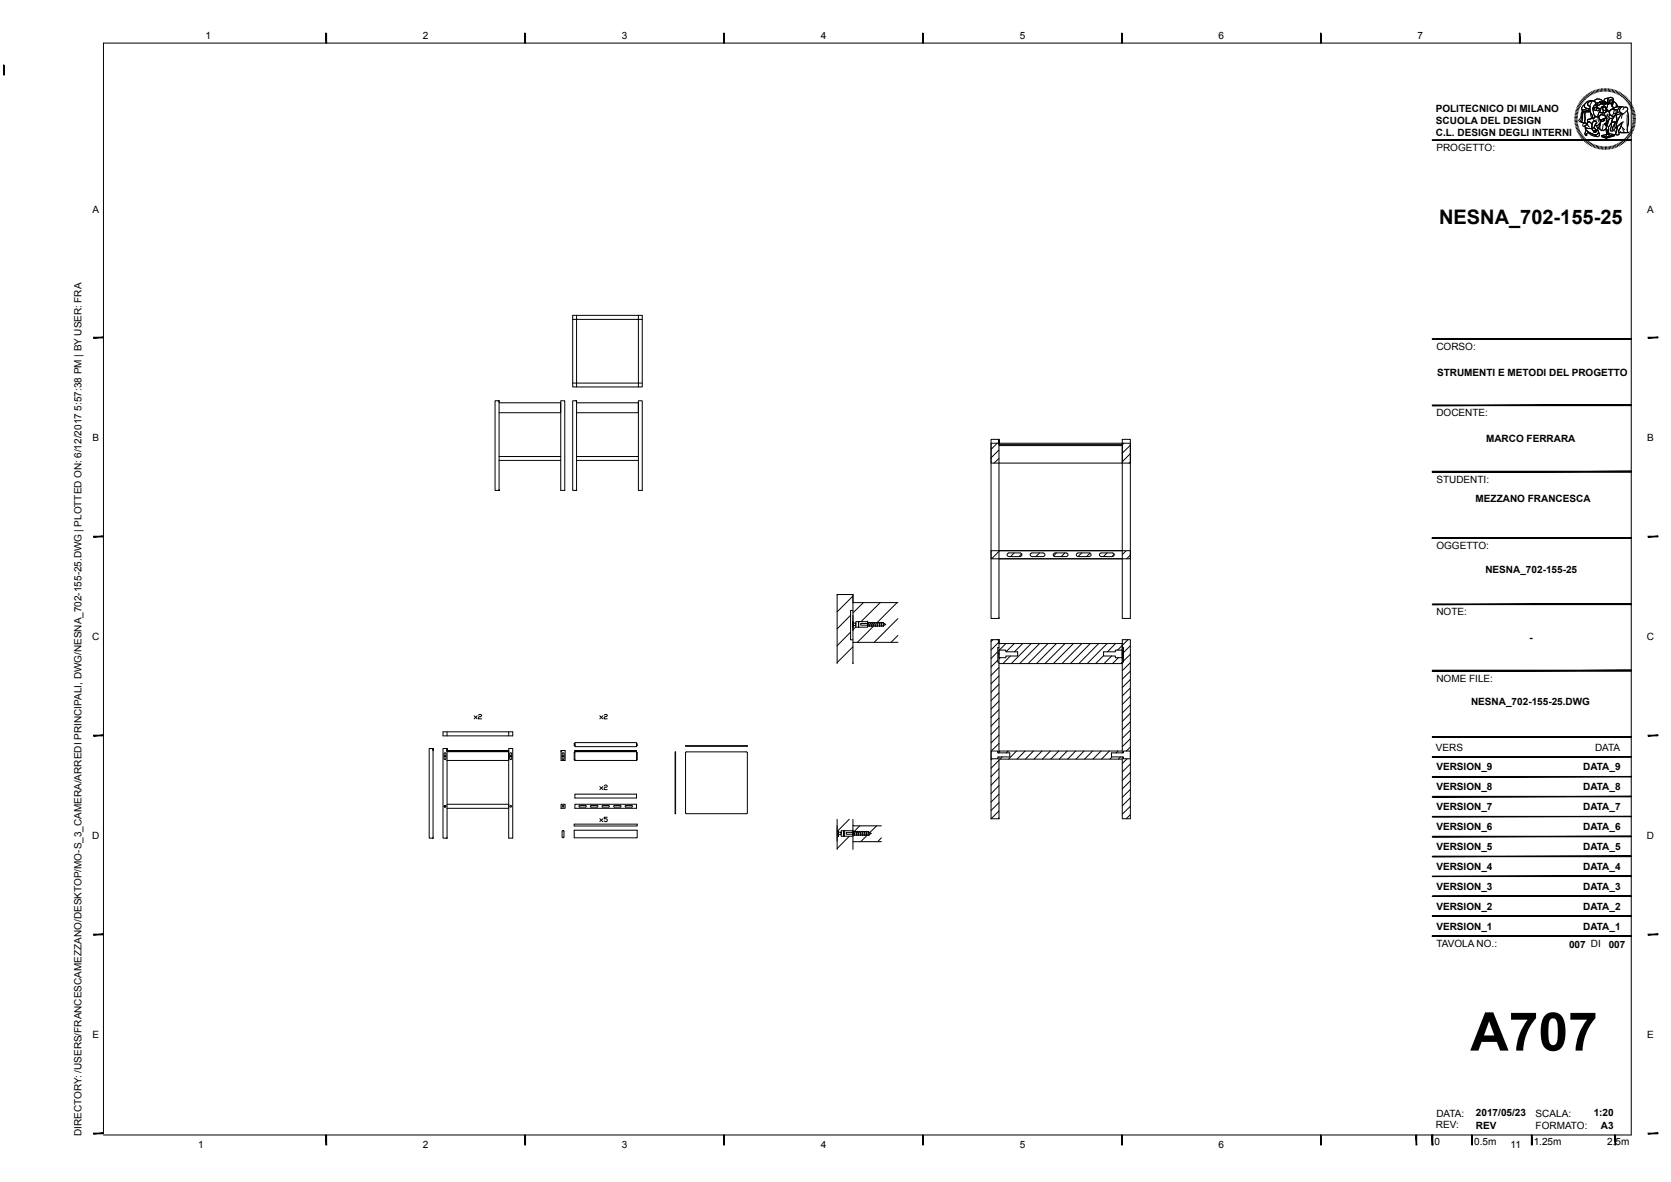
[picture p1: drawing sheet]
<svg xmlns="http://www.w3.org/2000/svg" width="420mm" height="297mm" viewBox="0 0 420 297" stroke-linecap="round" stroke-linejoin="round" font-family="sans-serif">
<g fill="none" stroke="#000" stroke-width=".25">
<path d="M395.8 29.5h.7M395.8 29.9h.7M395.8 30.2h.7M395.8 29.2h.7M395.9 28.8l.6 .1M395.9 28.4l.7 .2M396 28.1l.6 .2M396.1 27.8l.6 .1M396.2 27.4l.6 .2M396.3 27.1l.6 .2M396.5 26.7l.6 .3M396.5 30.5l-.7 .1"/>
<path d="M396.5 30.9h-.7M396.6 26.4l.6 .3M396.6 31.2l-.7 .1M396.6 31.5l-.6 .2M396.7 31.8l-.6 .2M396.8 26.1l.6 .3M396.8 32.1l-.6 .2M396.9 32.4l-.6 .3M397 25.8l.5 .4M397.1 32.7l-.7 .3M397.1 25.5l.6 .4M397.2 33l-.6 .3"/>
<path d="M397.4 33.3l-.6 .3M397.4 25.2l.5 .4M397.5 33.6l-.6 .3M397.6 25l.5 .4M397.7 27.5l.9 .1 .4 .2 .6-.3 .1 .6-1.8-.1zM397.7 27.5v.5M397.7 33.9l-.6 .3M397.8 24.7l.5 .4M397.9 28l-.3 .4-.1 1.5-.4 .7 .4 .1M397.9 34.1l-.5 .4M397.9 26.5l.4-.2a.81 .81 0 0 0 .9 1l.4 .2-.6 .3-.4-.2a.7 .7 0 0 1-1.1-.6zM398 28.1h.5l-.2 .6 .1 1.3-.2 .9a.42 .42 0 0 1-.6-.4l.2-1.9z"/>
<path d="M398.1 24.4l.4 .5M398.1 34.4l-.5 .4M398.1 28.1h-.1a1.79 1.79 0 0 0-.2 1.6l-.3 1 .7 .2M398.3 26.3l-.2 .1a.78 .78 0 0 0-.3 1.2h.8l.4 .2 .6-.3M398.3 34.6l-.5 .5M398.3 24.2l.5 .5M398.4 31.7a.98 .98 0 0 0 1.3 .6l.4-.1M398.5 26a1.89 1.89 0 0 1 1.8-.7 .95 .95 0 0 0-1.2 1.1l.5 .3v.6a1.01 1.01 0 0 1-1.3-1.1zM398.5 32l.7 .3 .9-.1 .1 .4 .4 .3-.1 .3 .2-.3 .3 .4-.1-.5 .3 .4-.2-.5 .4 .2-.8-.7 .4-.7a1.35 1.35 0 0 1 .7 1.3l.1 .1a.78 .78 0 0 1-1 1l-.1-.1a2.73 2.73 0 0 1-2.2-1.7zM398.5 32v.1a2.73 2.73 0 0 0 2.2 1.7l.5 .3M398.5 28.1h1.2l.6 1.1-.1 .5-.4 .2a.51 .51 0 0 0-.6 .1 .51 .51 0 0 0 0 .6l-.4 .5a.64 .64 0 0 1-.6-.5 .64 .64 0 0 1 .2-.6l-.1-1.3zM398.5 28.1l-.2 .6 .1 2.2"/>
<path d="M398.5 34.9l-.5 .4M398.6 32.7l1.9 1.1a.85 .85 0 0 0 1.3-.5 .58 .58 0 0 1 .2 .7 .58 .58 0 0 1-.8 .3l-1.3-.4a.74 .74 0 0 0-1.2-.3l.2 .3-.2 .2-.2-.1a.74 .74 0 0 1 .1-1.1zM398.6 32.7v.2a.65 .65 0 0 0-.3 .6 .65 .65 0 0 0 .4 .6l.2-.2-.2-.1a.57 .57 0 0 1 .6-.4 .57 .57 0 0 1 .5 .4l.4 .2a1.38 1.38 0 0 0 1.8 0l-.2-.7M398.6 23.9l.4 .6M398.7 35.1l-.4 .5M398.8 31.1l-.1-.1a.51 .51 0 0 0-.8 .2l-.1 .4a.46 .46 0 0 0 .8-.2 .53 .53 0 0 1 .8 .5l.1 .1M398.9 23.7l.4 .6M399 35.3l-.4 .5M399 30.1l1.2-.4 .4 .1a.61 .61 0 0 1 .9-.4 1.1 1.1 0 0 1 .8 1.3 1.1 1.1 0 0 1-1.3 .8l-.1-.1 .1-.3a.28 .28 0 0 0 .4-.2 .28 .28 0 0 0-.3-.3l-.5-.2-.5 .7-.6-.6-.4 .1zM399 30.8l.4-.3a1.11 1.11 0 0 1 .6 1.8 1.27 1.27 0 0 1-1.6-.6v-.2l.6-.1-.2-.3zM399.2 23.5l.4 .6M399.3 35.5l-.5 .5"/>
<path d="M399.3 25.6a.96 .96 0 0 1 1-.3 .96 .96 0 0 1 .7 .9l-.2 .3a1.83 1.83 0 0 0 .4 2.7v.1a.54 .54 0 0 0-.7 .6 .51 .51 0 0 1-.3-.8l-.5-1-.1-1.3a.87 .87 0 0 1-.5-.9zM399.4 30.4l.7 .7M399.5 30.5a.61 .61 0 0 0-.5 .9M399.5 23.4l.3 .5M399.5 27.5l-.4-.2a.8 .8 0 0 1-.8-.5 .8 .8 0 0 1 .3-.9 1.6 1.6 0 0 1 2.4-.2v.5l-.2 .3a1.83 1.83 0 0 0 .4 2.7l-.5 .3M399.5 35.7l-.4 .5M399.7 28.1h-1.6a.48 .48 0 0 0-.6 0 .48 .48 0 0 0-.1 .6 1.88 1.88 0 0 1-.6 1.6l.3 .3M399.8 28.4l.3 1.4M399.8 23.1l.3 .6M399.8 35.8l-.4 .6M400.1 25.6l-.4 .6-.1 1.4 .7 1.6a.35 .35 0 0 0-.1 .4 .35 .35 0 0 0 .4 .2l.1-.4M400.1 36l-.3 .6"/>
<path d="M400.1 23l.3 .6M400.2 29.7l-.4 .2a.51 .51 0 0 0-.6 .1 .51 .51 0 0 0 0 .6M400.3 25.3a.94 .94 0 0 0-1.2 1l.5 .4M400.4 36.2l-.3 .6M400.4 22.8l.3 .7M400.6 27.2l.7-.3 .3 .3a.31 .31 0 0 0-.4 .2 .31 .31 0 0 0 .2 .4h-.1a.6 .6 0 0 1-.7-.6zM400.6 27.2a.61 .61 0 0 0 .8 .6M400.6 30.4a.57 .57 0 0 1 .7 .6l-.3 .1-.4 1.1 .8 .7-.4-.2 .2 .5-.3-.4 .1 .5-.3-.4-.2 .3 .1-.2a1.99 1.99 0 0 1 0-2.6zM400.7 36.3l-.3 .6M400.7 26.6l.8-.3-.1 .6-1.1 .4zM400.7 25.4a1.21 1.21 0 0 1 2.1 .2l-.3 .1a.58 .58 0 0 0-.9 .2l-.6-.1M400.7 25.3l.2-.1a1.03 1.03 0 0 1 1.4-.1l.5 .2-.1 .4-.6-.2v.1l-.3 .2a.67 .67 0 0 1-1.1-.4z"/>
<path d="M400.8 22.7l.2 .7M400.9 36.4l-.2 .7M401 25.7l.7 .2 .5-.5 .3 .3-.2 .5-.4 .3-.4-.2-.6 .1zM401.1 22.6l.2 .6M401.2 29.3l.7 .4a1.01 1.01 0 0 1 0 1.6M401.3 27.2l.9 .1h-.3a.35 .35 0 0 1-.1 .5 .35 .35 0 0 1-.5-.1zM401.3 31.6l.2 .7a1.06 1.06 0 0 1-.2 1.6h-.5M401.3 36.5l-.2 .7M401.4 26.9l.2 .2M401.4 26.6v.3l-1.1 .4M401.4 30.2l-.7 .2M401.5 22.5l.1 .6"/>
<path d="M401.5 26.3l-.3 .5M401.6 29.8l.7 .6M401.6 36.6l-.2 .7M401.7 27.2l.5 .1h-.3a.34 .34 0 0 1 0 .4 .34 .34 0 0 1-.3 .1h-.2a.34 .34 0 0 1-.2-.5 .34 .34 0 0 1 .5-.1l.1 .1h-.3M401.8 30.3a.72 .72 0 0 1 .1 .9 .72 .72 0 0 1-1 .3M401.8 32.1l.8 .7M401.8 29.5v-.1a.99 .99 0 0 1 1.7-.2l.2 .5-.1 .1-.2-.1-1.2 .5M401.8 22.4l.1 .7M401.9 36.7l-.1 .7M402 29.1l.4-.3 .6 .1a.74 .74 0 0 1 .7 .8h-.5l-1 .6v-.3l-.4-.5zM402 26.2l.1 .1M402.1 25.8l.2 .1"/>
<path d="M402.1 31.5l.1 1M402.1 28.1a1.28 1.28 0 0 0-.5 1.3M402.1 22.3l.2 .7M402.2 25.9h-.1M402.2 30.2l1.2-.5a.63 .63 0 0 1-.4 .7 .63 .63 0 0 1-.8-.2zM402.2 36.8l-.1 .7M402.3 30.1l.5 .5 .9-.9-.2-.5-.6-.3-.6-.1-.5 .7h-.2v-.5l.5-.9 .2 .2 1.1 .1 .5-.4v-.4l.6 .2 .1 1.1a.6 .6 0 0 0-.1 .9l-.3 .6-.4 .2-.2 .5h-.4l.4 .3 .2-.1-.1 .4 .3-.2-.2 .5a.99 .99 0 0 1-1.2 .8l-.8-.7 .3-.5 .2-1.1M402.3 31l-.4 1-.4 .3M402.4 30.3h-.1M402.5 26.1l.5-.2 .5 .1a.52 .52 0 0 1-.9 .1zM402.5 25.7l-.2 .5-.4 .3-.4-.2-.6 .1M402.5 22.3l.1 .7"/>
<path d="M402.6 36.8l-.2 .7M402.6 34.1l2-.5 1.2 .2-2.1 .6zM402.6 34.1l1.1 .3v.3l-1.1-.3zM402.6 26.8a.89 .89 0 0 1 1.1 .2 .89 .89 0 0 1 .1 1.1l-.3-.3a.54 .54 0 0 0 0-.9 .54 .54 0 0 0-.8 .1l.2 .6a.48 .48 0 0 1-.1 .8 .48 .48 0 0 1-.7-.4zM402.6 34.1a5.8 5.8 0 0 1 3.2-.2l-2.1 .5zM402.9 26.8a.8 .8 0 0 1 .8 .7 .8 .8 0 0 1-.6 .9l-.2-.1-.2-1.3zM402.9 22.3v.6M402.9 36.9l-.1 .6M402.9 25.9v-.1a.42 .42 0 0 1 .6-.2 .42 .42 0 0 1 .2 .6h-.2M402.9 31.2l-.3 1.6 1.1-.2M402.9 30.3l.1 .1M403 25.6a.42 .42 0 0 1 .6 0 .42 .42 0 0 1 0 .6l-.2-.3h-.5z"/>
<path d="M403 30h.2M403 30.2l.2 .1M403.1 30v.1M403.2 27.1h.1M403.2 27l-.2 .1M403.2 36.9v.6M403.2 31.1h.4l.2-.5 .4-.2-.4 1.3v-.4l-.2 .1zM403.2 22.3v.6M403.3 26l-.4-.1-.4 .1 .3 .2a.32 .32 0 0 0 .5 .2 .32 .32 0 0 0 .1-.5v.2M403.3 28.4v.6M403.4 29.8l-.1 .3a.49 .49 0 0 1-.4 .3 .49 .49 0 0 1-.5-.2M403.4 26.9l.3 .2-.2 .2"/>
<path d="M403.5 27a.41 .41 0 0 0-.6-.2 .41 .41 0 0 0 0 .7v.1a.47 .47 0 0 1 0 .7 .47 .47 0 0 1-.7-.1 .47 .47 0 0 1 .1-.7l.1-.3a.79 .79 0 0 1 1.2-.3 .79 .79 0 0 1 .1 1.2l-.2-.3M403.5 36.9v.6M403.6 22.3v.6M403.6 27.4h-.2M403.7 27.2v.5h-.8M403.7 28.1l-.2 .2h-.6M403.7 34.4l2.1-.6v.3l-2.1 .6zM403.7 34.4v.3M403.8 26.1l.2-.1v.4l-.2 .8M403.8 30.6h.1M403.8 31.2l-.1 .5 .3-.2M403.8 36.9l.1 .6"/>
<path d="M403.9 25.6l.1 .5M403.9 27.6l-.1-.4a.97 .97 0 0 0 .1-1.2l-.1 .1-.3-.5a.47 .47 0 0 1-.3-.6 .47 .47 0 0 1 .6-.3h.5l-.3 .7 .2 .9 .1-.1 .1-.5a.4 .4 0 0 0 .3 .4 .4 .4 0 0 0 .4-.2v.8l.2-.3 .3 .7-1.1 .7M403.9 22.3v.6M404 30.9l-.1 .3-.1-.2M404 28.6l-.2 1.4M404 27.8l.5 .3M404 32.7l.3-.1 .1 1-.3-.5-.3 .7zM404.1 29.8l-.4 .5v.3M404.2 36.9v.6M404.2 24.8a.74 .74 0 0 1 1-.2 .74 .74 0 0 1 .3 1l-.4 1.1v-.8l.3-.4a.5 .5 0 0 0-.6-.5 .5 .5 0 0 0-.4 .6l-.1 .6-.1 .1-.2-.9zM404.2 30.4l-.4 .2-.2 .5h-.4l.4 .3 .2-.1M404.3 28.7l-.5 .9"/>
<path d="M404.3 24.7h-.5a.6 .6 0 0 0-.6 .7M404.3 22.3l-.1 .7M404.4 25.7a.4 .4 0 0 0 .3 .4 .4 .4 0 0 0 .4-.2M404.4 24.6a.77 .77 0 0 1 .9 .1 .77 .77 0 0 1 .2 .9l-.4 1.1v-.8l.3-.4-.2-.4a.67 .67 0 0 0-.9 .7v.4l-.1 .1-.2-.9zM404.5 36.8l.1 .7M404.5 25.2l.6-.2 .3 .5-.3 .4a.36 .36 0 0 1-.5 .2 .36 .36 0 0 1-.2-.5zM404.5 29.8l.9-.1-.4 1.2-.7 .9v.8l-.3 .1-.2 .5a2.71 2.71 0 0 1 .3-2.1zM404.5 25.4l.3 .1M404.6 29.8l-.6 1.4a2.17 2.17 0 0 0-.2 2.1l.5-.7 .1 1.4-.3-.9-.4 1.1 .1-.9M404.6 25.9h.2M404.6 28.8v.1a.6 .6 0 0 0-.1 .9l.9-.1 .5-.7M404.6 22.3l-.1 .7"/>
<path d="M404.6 25.5v.1M404.7 25.8h.1M404.8 27.6a1.48 1.48 0 0 1 1.5 0 .79 .79 0 0 1 .3 .8 .79 .79 0 0 1-.7 .6 .59 .59 0 0 1-1-.1 .8 .8 0 0 1-.1-1.3zM404.8 36.7l.1 .7M405 22.4l-.2 .7M405 25.6l.2 .1M405.1 25.7h.1M405.1 30.8l.8-.2-.3 .9a.99 .99 0 0 0-.1 1.3l-.3 .1-.4-.1zM405.1 36.7l.2 .6M405.3 26.4l.3 .7M405.3 28.9h.1M405.4 27.3l.8-.4 1-.1-.7 1z"/>
<path d="M405.4 22.5l-.2 .6M405.4 29.7l-.4 1.2-.7 .9v.9M405.4 36.6l.2 .6M405.5 25.5a1.35 1.35 0 0 1 1 1l.2 .3-.9 .3a.81 .81 0 0 1-.3-1.3zM405.5 28.9h-.3M405.5 25.5a1.35 1.35 0 0 1 1 1M405.5 29.2h-.1M405.7 22.6l-.2 .6M405.7 36.5l.3 .6M405.8 33.9v.2l-2.1 .6-1.1-.3v-.3M405.9 30.7l-.3 .8a1 1 0 0 0-.1 1.3l-.3 .1-.4-.1 .2-2M406 22.7l-.2 .6"/>
<path d="M406 36.4l.3 .6M406.1 28.8h.3l-.1 .4a1.39 1.39 0 0 1-.2 1.4l-1 .2 .3-1.1zM406.1 28.5l-.1 .4M406.1 27.5l.4 .2 .1 .3M406.1 26.4l.6 .4M406.2 30.6l-1.1 .2M406.2 32v.3l.2 .1M406.4 28.8l-.2 1.8a2.24 2.24 0 0 0 0 2.7M406.4 22.8l-.3 .6M406.4 36.2l.2 .7M406.5 31.7l1.1-.9-.3 1.3a1.08 1.08 0 0 0-.3 1.5l-.3 .3a.38 .38 0 0 1-.4 0 .38 .38 0 0 1-.1-.5zM406.6 27.8a1.03 1.03 0 0 1 .6-1 1.03 1.03 0 0 1 1.1 .2 .54 .54 0 0 1 .7 .2 .54 .54 0 0 1-.2 .7 1.22 1.22 0 0 1-1.1 .8 1.22 1.22 0 0 1-1.1-.7"/>
<path d="M406.6 28v.1a1.97 1.97 0 0 1-1.3 1.2l-.2-.1a.83 .83 0 0 1-.5-1.1 .83 .83 0 0 1 1.2-.4l-.2 .9a.58 .58 0 0 0 .6-.5 .58 .58 0 0 0-.6-.6h-.8l-.3 .5v.3M406.6 36.1l.4 .6M406.7 29.5v.6M406.7 23l-.3 .6M406.9 35.9l.4 .6M407 23.1l-.3 .6M407.1 28.7l-.9 .1M407.1 32.9l.6 .4M407.2 35.8l.4 .6M407.3 23.3l-.3 .6M407.3 26.8l-1.3 .2-.6 .3M407.5 31.7l.8 .9"/>
<path d="M407.5 35.6l.4 .5M407.6 28.7a6.3 6.3 0 0 0-1.4 3.5l1.4-1.4 .5-.2M407.6 26.8l.7 .2a.55 .55 0 0 1 .7 .1 .55 .55 0 0 1 0 .7l.3 1.3v2a1.99 1.99 0 0 0 0 2.2h-2.5v-.4l.5-.8 .3-1.3-1.4 1.4a6.3 6.3 0 0 1 1.4-3.5l.4-.1a.93 .93 0 0 1-.9-.7 .93 .93 0 0 1 .5-1.1zM407.6 26.8a.91 .91 0 0 0-.5 1.1 .91 .91 0 0 0 .9 .7M407.6 23.5l-.3 .5M407.6 30.8l-.5 1.6a.88 .88 0 0 0-.1 1.2l-.5 .3a.32 .32 0 0 1-.4-.1 .32 .32 0 0 1 .1-.4l.3-1.6M407.7 35.4l.4 .5M407.8 28.7l-.3 1M407.9 32.2a.95 .95 0 0 0 .7 1.1M407.9 23.7l-.4 .5M408 35.2l.4 .5M408.1 27.3l-.2 .2"/>
<path d="M408.2 23.9l-.4 .5M408.2 35l.5 .5M408.4 34.7l.6 .5M408.5 24.1l-.5 .5M408.7 34.5l.5 .5M408.7 24.4l-.4 .4M408.9 34.3l.5 .4M409 28.9v3.3M409 27.8a8.6 8.6 0 0 1 0 4.7l.3 .8h-2.5M409 24.6l-.5 .5M409.1 34l.5 .4M409.2 24.9l-.5 .4"/>
<path d="M409.3 33.7l.5 .4M409.5 25.2l-.6 .4M409.5 33.5l.5 .3M409.6 33.2l.6 .3M409.7 25.4l-.6 .5M409.8 32.9l.5 .3M409.9 25.7l-.6 .4M409.9 32.6l.6 .2M410 32.3l.6 .2M410.1 26l-.6 .4M410.1 32l.7 .2M410.2 31.7l.7 .1"/>
<path d="M410.2 26.4l-.6 .3M410.3 31.4l.6 .1M410.3 31l.7 .1M410.4 26.7l-.6 .3M410.4 30.7l.6 .1M410.4 30.4h.7M410.4 30.1h.7M410.4 29.8h.7M410.5 27l-.6 .3M410.6 27.3l-.6 .2M410.8 27.7l-.7 .2M410.9 28l-.7 .2"/>
<path d="M410.9 28.4l-.6 .1M411 28.7l-.7 .1M411.1 29.4l-.7 .1M411.1 29.1l-.7 .1M143.9 79.2h17.5v18h-17.5zM144.9 79.2v1.1h-1M160.5 79.2v1.1h-15.6v16h15.6v-16h.9M143.9 96.3h1v.9M161.4 96.3h-.9v.9M125.2 100.7h.2v22.5M125.4 103.7h15.5v-2.5h-15.5v-.5h-1v22.5h1M125.4 115.7h15.5"/>
<path d="M125.4 114.7h15.5M140.9 100.7h1.1v22.5h-1.1zM144.7 100.7h.2v22.5M144.9 103.7h15.6v-2.5h-15.6v-.5h-1v22.5h1M144.9 115.7h15.6M144.9 114.7h15.6M160.5 100.7h.9v22.5h-.9zM250.6 111.4l-1.5 1.5M251.1 110.4h-2v45h2M251.1 113.1l-2 2M251.1 115.2l-1.2 1.2M282.1 110.4h2v45h-2z"/>
<path d="M282.1 111.4h-31v-1v45M282.1 111.4v5h-33v-5h2v.3M282.1 111.4h2v5h-2M282.1 111.7h-31v.3h31M282.5 111.4l-.4 .3M284.1 111.9l-2 2M284.1 114l-2 2M284.1 116.1l-.3 .3M125.4 123.2h.1M144.9 123.2h.1M249.1 138.4h35v2h-35zM249.1 138.4h.1"/>
<path d="M251.1 138.5l-1.9 1.9M253.5 138.9h2.9M253.5 139.9h2.9M253.5 139a.42 .42 0 0 0-.4 .4 .42 .42 0 0 0 .4 .4M254.9 138.9l-.9 1M256.4 139a.42 .42 0 0 1 .4 .4 .42 .42 0 0 1-.4 .4M256.8 139.1l-.7 .8M259 139.1h.1M259.3 138.9h2.9M259.3 139.9h2.9M259.3 139a.42 .42 0 0 0-.4 .4 .42 .42 0 0 0 .4 .4M261.3 138.9l-.9 1"/>
<path d="M262.2 139a.42 .42 0 0 1 .4 .4 .42 .42 0 0 1-.4 .4M265.1 138.9h2.9M265.1 139.9h2.9M265.1 139a.42 .42 0 0 0-.4 .4 .42 .42 0 0 0 .4 .4M265.5 138.9l-.7 .8M267.6 138.9l-.8 1M268 139a.42 .42 0 0 1 .4 .4 .42 .42 0 0 1-.4 .4M270.9 138.9h2.9M270.9 139.9h2.9M270.9 139a.42 .42 0 0 0-.4 .4 .42 .42 0 0 0 .4 .4M271.9 138.9l-.9 1M273.8 139a.42 .42 0 0 1 .4 .4 .42 .42 0 0 1-.4 .4"/>
<path d="M274 139l-.9 .9M276.7 138.9h2.9M276.7 139.9h2.9M276.7 139a.42 .42 0 0 0-.4 .4 .42 .42 0 0 0 .4 .4M278.3 138.9l-1 1M279.6 139a.42 .42 0 0 1 .4 .4 .42 .42 0 0 1-.4 .4M280 139.3l-.5 .6M283.1 138.4l-1 1M284.1 139.5l-.9 .9M210.4 149.4h4M210.5 149.4l-.1 .1M213.4 149.4h1v2v-2h-4v17.3"/>
<path d="M213.8 154.6l-3.4 3.4M213.8 158.8l-3.4 3.5M214.3 156.2l.1 1.4zM214.4 153.4h-.6v7.4h.6M214.4 156.6h.7v.6h-.7zM214.4 149.8l-4 3.9M214.4 154.6v3.9M215.1 156.2h3v1.4h-3zM215.1 157.5l-.7 .7M215.8 156.2v1.4zM216.3 156.7h1.8v.4h-1.8zM217 151.4l-2.6 2.6"/>
<path d="M218.1 156.4l.4 .4v.5l-.4-.8v.8h.4M218.1 156.3h.1M218.2 156.5h.5M218.5 157.3h.5M218.8 156.4l.2 .9M218.8 156.4h-.2l.3 .5v.5M218.8 156.5h.4M219 157.3h.4M219.3 156.4h-.2l.4 .9M219.3 156.4l.2 .4v.5M219.3 156.5h.4M219.5 157.3h.5"/>
<path d="M219.6 157.3l-4.1 4.1M219.8 156.5h.5M220 157.3v-.5l-.4-.4 .3 .4 .1 .6M220.1 157.3h.3M220.4 156.5h.4M220.5 157.3l-.3-.9 .4 .5-.1 .5M220.6 157.3h.4M220.9 156.4l.2 .9-.3-.9h.1M220.9 156.5h.4M221.1 157.3h.4M221.2 151.4l-4.8 4.8M221.3 156.4l.3 .2v.7z"/>
<path d="M221.5 156.5h.4M221.8 156.4l.3 .5v.5zM222 156.5l.6 .4-.5 .3M222 157.2l-.4 .1M225.5 151.4l-5.1 5.1M225.7 151.4h-11.3v10M225.7 155.4l-6 6M225.7 159.7l-1.7 1.7M251.1 155.4h.1M119.2 179.9l.7 .7M119.9 179.9l-.7 .7M120.3 179.7l.2-.2 .5 .2-.2 .4-.5 .1v.4h.7"/>
<path d="M150.8 179.9l.7 .7M151.5 179.9l-.7 .7M151.9 179.7l.2-.2 .5 .2-.1 .4-.6 .1v.4h.7M214.4 166.7h.1M214.4 162.5l-4 4M225.7 161.4h-11.3v5.3M249.6 160.7l-.5 .5M250.6 160.7h.5M250.8 163.7l-1.7 1.8M250.8 165.9l-1.7 1.7M251.1 160.7h-2v45M251.1 162.7h-.3v3.7h.3"/>
<path d="M251.1 164.1v1.2h1.7v-.5h3v-1h-3v-.4h-1.7v1.1M251.1 161.3l-2 2M251.1 167.7l-2 2M251.1 169.8l-2 2M251.1 171.9l-2 2M251.1 174.1l-2 2M251.1 176.2l-2 2M251.1 178.3l-2 2M251.1 161.7h31v5h-31M251.1 160.7v28.5M251.4 165.3l-.3 .3M252.8 161.7l-1.6 1.7"/>
<path d="M254 164.8l-1.9 1.9M254.9 161.7l-2 2.1M257.1 161.7l-2.1 2.1M259.2 161.7l-5 5M261.3 161.7l-5 5M263.4 161.7l-5 5M265.5 161.7l-5 5M267.7 161.7l-5.1 5M269.8 161.7l-5 5M271.9 161.7l-5 5M274 161.7l-5 5M276.2 161.7l-5 5"/>
<path d="M277.4 164.8l-2 1.9M278.3 161.7l-5 5M279.4 164.8l-1.9 1.9M280.4 161.7l-2 2.1M281.1 165.3l-1.5 1.4M282.1 162.7h.3v3.7h-.3l-.4 .3M282.1 164.1v1.2h-1.8v-.5h-2.9v-1h2.9v-.4h1.8v1.1M283.5 160.7l-2.6 2.7M284.1 162.3l-1.7 1.7M284.1 164.4l-1.7 1.7M284.1 166.5l-2 2M284.1 168.6l-2 2"/>
<path d="M284.1 170.8l-2 2M284.1 172.9l-2 2M284.1 175l-2 2M284.1 177.1l-2 2M284.1 179.2l-2 2.1M108.8 188.6v-.5v22.5M108.8 188.1h-.9v22.5h.9M111.6 189.3v1.4M111.6 189.3l.3-.2 .2 .2M111.6 190.7l.3 .2 .2-.2M112.1 189.3v1.4M112.4 191.1h15.5v-2.5h-15.5v-.5v22.5"/>
<path d="M112.4 188.1h-1.1v22.5h1.1M112.4 183.9v1M112.4 188.6v.1M127.9 188.1h1v22.5h-1zM127.9 188.7h-15.5v.2h15.5M127.9 183.9h-16.6v1h17.6v-1h-1v1M128.6 189.3l-.2-.2-.2 .2-.1 1.4 .3 .2 .2-.2M128.6 189.3v1.4M141 188.6h1v2.5h-1v-2.2h.2zM141 188.7h.2M141.3 189.3v1.4M141.3 189.3l.2-.2 .2 .2 .1 1.4-.3 .2-.2-.2"/>
<path d="M144.3 186.8h.2v.6h-.2zM144.5 188.6h15.5v2.5h-15.5zM144.5 186.6h15.5v1h-15.5zM144.5 199.5h15.5v1h-15.5zM144.5 188.6v.1M144.5 189.1h-.2v1.8l.2 .2M150.8 197.6l.7 .8M151.5 197.6l-.7 .8M151.9 197.5l.2-.2h.4l.1 .3-.7 .4v.4h.7M160 188.7h-15.5v.2h15.5M160 186.8h.2v.6h-.2zM160 189.1h.2v1.8h-.2"/>
<path d="M169.7 188.9h.1v15.6h-.1zM172.3 187.4h15.5v.1h-15.5zM172.3 189.1l.2-.2h15.2l.1 .2v15.2l-.1 .2h-15.2l-.2-.2zM249.1 188.7h1.7v.5h3v1h-3v.5h-1.7zM249.4 190.7l-.3 .2M251.1 188.7h31M251.1 180.4l-2 2M251.1 182.5l-2 2.1M251.1 184.7l-2 2M251.1 186.8l-2 1.9M251.1 191l-2 2M251.1 193.2l-2 1.9"/>
<path d="M251.1 195.3l-2 2M251.1 197.4l-2 2M251.1 199.5l-2 2M251.1 190.2v15.5M251.1 190.7h31M251.3 188.7l-.5 .5M251.9 190.2l-.5 .5M253.4 188.7l-.4 .5M255.5 188.7l-2 2M257.7 188.7l-2.1 2M259.8 188.7l-2.1 2M261.9 188.7l-2 2"/>
<path d="M264 188.7l-2 2M266.1 188.7l-2 2M268.2 188.7l-2 2M270.4 188.7l-2 2M272.5 188.7l-2 2M274.6 188.7l-2 2M276.7 188.7l-2 2M278.9 188.7l-2 2M279.4 189.2h3v-.5h1.7v2h-1.7v-.5h-3zM279.5 190.2l-.5 .5M281 188.7l-.4 .5M281.6 190.2l-.5 .5"/>
<path d="M282.1 189.2v-28.5h2v45h-2v-15.5M283.3 190.7l-1.2 1.1M284.1 181.4l-2 2M284.1 183.5l-2 2M284.1 185.6l-2 2M284.1 187.7l-1 1M284.1 192l-2 2M284.1 194.1l-2 2M284.1 196.2l-2 2M284.1 198.4l-2 2M108.8 210.6h.1M112.4 210.6h.1"/>
<path d="M112.4 202.1h15.5v1h-15.5M141 202.1h1v1h-1zM141.3 208.9v1.4M141.3 208.9l.2-.2 .2 .2v1.4l-.2 .2-.2-.2M144.3 208.6h15.9v1.9h-15.9zM144.3 207.1h15.9v.4h-15.9zM144.5 202.1h15.5v1h-15.5zM145.6 202.4h1.6l.2 .2-.2 .2h-1.5zM148.5 202.4h1.6l.2 .2-.2 .2h-1.5zM150.8 205.7l.7 .7M151.4 202.4h1.6l.2 .2-.2 .2h-1.5zM151.5 205.7l-.7 .7"/>
<path d="M152.6 205.3h-.7v.4h.6l.1 .2-.1 .5-.6-.1M154.3 202.4h1.6l.2 .2-.2 .2h-1.5zM157.2 202.4h1.6l.2 .2-.2 .2h-1.5zM210.4 205.9v7.5M210.7 208.7v1.4zM210.7 209.1h.7v.6h-.7zM211.4 208.7h3v1.4h-3zM212.1 208.7v1.4zM212.7 209.2h1.7v.4h-1.7zM213.5 205.9l-3.1 3M213.5 210.1l-3.1 3.1M214.4 205.9v1.6h7.1"/>
<path d="M214.4 208.9l.4 .5 .1 .5-.5-.9v.8h.4M214.4 208.8h.1M214.4 207.5v4M214.6 209h.4M214.9 209.8h.4M215.1 209h.4M215.4 209.8h.3M215.4 209.9l-.1-.8-.4-.2 .5 1M215.4 208.9l.4 .5v.5l-.4-1M215.6 209h.4M215.9 209.8h.4M216.1 207.5l-1.5 1.5"/>
<path d="M216.2 209h.4M216.4 209.9l-.5-1h.2l.2 .2 .1 .8M216.4 209.8h.4M216.7 209h.4M216.9 209.9l-.4-1h.2l.1 .3 .1 .7M216.9 209.8h.5M217.1 208.9l.2 .2 .1 .8-.3-1M217.3 209h.3M217.4 209.8h.4M217.6 208.9l.2 1M217.6 208.9l.3 .5-.1 .5M217.8 209h.4"/>
<path d="M218 209.8l-1.7 1.7M218.1 208.9l.3 .3v.7zM218.4 209.1l.6 .3-.5 .3M218.4 209.8h-.5M220.4 207.5l-1.8 1.7M221.5 211.5h-7.1v1.9M221.5 210.5l-.9 1M249.1 205.7h2M251.1 205.7h.1M251.1 201.7l-2 2M251.1 203.8l-2 1.9M284.1 200.5l-2 2"/>
<path d="M284.1 202.6l-2 2M284.1 204.7l-1 1M26 284.8v-274h384v274.4h-384"/>
<circle cx="111.9" cy="190" r=".17"/>
<circle cx="128.4" cy="190" r=".17"/>
<circle cx="141.5" cy="190" r=".17"/>
<circle cx="111.9" cy="202.6" r=".21"/>
<circle cx="128.4" cy="202.6" r=".21"/>
<circle cx="141.5" cy="202.6" r=".21"/>
</g>
<g fill="none" stroke="#dcdcdc" stroke-width=".25">
<path d="M252.4 111.7l-.3 .3M254.6 111.7l-.3 .3M256.7 111.7l-.3 .3M258.8 111.7l-.3 .3M261 111.7l-.3 .3M263.1 111.7l-.3 .3M265.2 111.7l-.3 .3M267.3 111.7l-.3 .3M269.4 111.7l-.3 .3M271.6 111.7l-.4 .3M273.7 111.7l-.3 .3M275.8 111.7l-.3 .3"/>
<path d="M277.9 111.7l-.3 .3M280 111.7l-.3 .3M282.1 111.7l-.2 .3"/>
</g>
<g fill="#000" stroke="#000" stroke-width=".25">
<path d="M.9 16.3l.2 2.5v-2.5zM.9 16.3l.2 2.5h-.2z"/>
<path d="M81.9 8.3l.2 2.5v-2.5zM81.9 8.3l.2 2.5h-.2z"/>
<path d="M131.9 8.3l.2 2.5v-2.5zM131.9 8.3l.2 2.5h-.2z"/>
<path d="M181.9 8.3l.2 2.5v-2.5zM181.9 8.3l.2 2.5h-.2z"/>
<path d="M231.9 8.3l.2 2.5v-2.5zM231.9 8.3l.2 2.5h-.2z"/>
<path d="M281.9 8.3l.2 2.5v-2.5zM281.9 8.3l.2 2.5h-.2z"/>
<path d="M331.9 8.3l.2 2.5v-2.5zM331.9 8.3l.2 2.5h-.2z"/>
<path d="M381.9 8.3l.2 2.5v-2.5zM381.9 8.3l.2 2.5h-.2z"/>
<path d="M360 35.3h50v-.2zM360 35.1h50l-50 .2z"/>
<path d="M23.5 84.9h2.5v-.2zM23.5 84.7h2.5l-2.5 .2z"/>
<path d="M360 85.3h50v-.2zM360 85.1h50l-50 .2z"/>
<path d="M414.2 84.9h2.5v-.2zM414.2 84.7h2.5l-2.5 .2z"/>
<path d="M360 118.4v.2l50-.2zM360 118.6l50-.2v.2z"/>
<path d="M360 101.9h50v-.1zM360 101.8h50l-50 .1z"/>
<path d="M360 118.6h50v-.2zM360 118.4h50l-50 .2z"/>
<path d="M23.5 134.9h2.5v-.2zM23.5 134.7h2.5l-2.5 .2z"/>
<path d="M360 135.1v.2l50-.2zM360 135.3l50-.2v.2z"/>
<path d="M360 135.1v.2l50-.2zM360 135.3l50-.2v.2z"/>
<path d="M360 135.1v.2l50-.2zM360 135.3l50-.2v.2z"/>
<path d="M360 135.1v.2l50-.2zM360 135.3l50-.2v.2z"/>
<path d="M414.2 134.9h2.5v-.2zM414.2 134.7h2.5l-2.5 .2z"/>
<path d="M360 151.8v.1l50-.1zM360 151.9l50-.1v.1z"/>
<path d="M360 168.4v.2l50-.2zM360 168.6l50-.2v.2z"/>
<path d="M360 168.4v.2l50-.2zM360 168.6l50-.2v.2z"/>
<path d="M23.5 184.9h2.5v-.2zM23.5 184.7h2.5l-2.5 .2z"/>
<path d="M360 195.1v.1l50-.1zM360 195.2l50-.1v.1z"/>
<path d="M360 190.1v.1l50-.1zM360 190.2l50-.1v.1z"/>
<path d="M360 185.1v.2l50-.2zM360 185.3l50-.2v.2z"/>
<path d="M414.2 184.9h2.5v-.2zM414.2 184.7h2.5l-2.5 .2z"/>
<path d="M360 215.1v.2l50-.2zM360 215.3l50-.2v.2z"/>
<path d="M360 210.1v.2l50-.2zM360 210.3l50-.2v.2z"/>
<path d="M360 205.1h50zM360 205.2l50-.1z"/>
<path d="M360 200.1v.1l50-.1zM360 200.2l50-.1v.1z"/>
<path d="M23.5 234.9h2.5v-.2zM23.5 234.7h2.5l-2.5 .2z"/>
<path d="M360 235.1v.2l50-.2zM360 235.3l50-.2v.2z"/>
<path d="M360 235.1v.2l50-.2zM360 235.3l50-.2v.2z"/>
<path d="M360 230.1v.1l50-.1zM360 230.2l50-.1v.1z"/>
<path d="M360 225.1v.1l50-.1zM360 225.2l50-.1v.1z"/>
<path d="M360 220.1v.1l50-.1zM360 220.2l50-.1v.1z"/>
<path d="M414.2 234.9h2.5v-.2zM414.2 234.7h2.5l-2.5 .2z"/>
<path d="M23.5 284.9h2.5v-.2zM23.5 284.7h2.5l-2.5 .2z"/>
<path d="M81.9 285.2l.2 2.5v-2.5zM81.9 285.2l.2 2.5h-.2z"/>
<path d="M131.9 285.2l.2 2.5v-2.5zM131.9 285.2l.2 2.5h-.2z"/>
<path d="M181.9 285.2l.2 2.5v-2.5zM181.9 285.2l.2 2.5h-.2z"/>
<path d="M231.9 285.2l.2 2.5v-2.5zM231.9 285.2l.2 2.5h-.2z"/>
<path d="M281.9 285.2l.2 2.5v-2.5zM281.9 285.2l.2 2.5h-.2z"/>
<path d="M331.9 285.2l.2 2.5v-2.5zM331.9 285.2l.2 2.5h-.2z"/>
<path d="M355.9 285.2l.2 2.5v-2.5zM355.9 285.2l.2 2.5h-.2z"/>
<path d="M359.9 285.2v2.5h.2zM359.9 285.2h.2v2.5z"/>
<path d="M359.9 285.2l.2 2.5v-2.5zM359.9 285.2l.2 2.5h-.2z"/>
<path d="M369.9 285.2l.2 2.5v-2.5zM369.9 285.2l.2 2.5h-.2z"/>
<path d="M384.9 285.2l.2 2.5v-2.5zM384.9 285.2l.2 2.5h-.2z"/>
<path d="M405.9 285.2l.2 2.5v-2.5zM405.9 285.2l.2 2.5h-.2z"/>
<path d="M414.2 284.9h2.5v-.2zM414.2 284.7h2.5l-2.5 .2z"/>
</g>
<g fill="#fff" stroke="#fff" stroke-width=".25">
<path d="M385 157.9l30.8 4.4h-30.8z"/>
<path d="M385 157.9h25l5.8 4.4z"/>
<path d="M410 143.4h5.8l-5.8 14.5z"/>
<path d="M415.8 143.4v18.9l-5.8-4.4z"/>
</g>
<path d="M385 157.9h25v-14.5h5.8v18.9h-30.8z" fill="none" stroke="#fff" stroke-width=".25"/>
<text font-size="13.4" x="369.5" y="264">A707</text>
<text font-size="5" x="361.7" y="56.4">NESNA_702-155-25</text>
<g font-size="2.5">
<text x="51.7" y="9.7">1</text>
<text x="106.3" y="9.7">2</text>
<text x="156.3" y="9.7">3</text>
<text x="206.3" y="9.7">4</text>
<text x="256.3" y="9.7">5</text>
<text x="306.3" y="9.7">6</text>
<text x="356.3" y="9.7">7</text>
<text x="406.3" y="9.7">8</text>
<text x="360.9" y="28.1">POLITECNICO DI MILANO</text>
<text x="360.9" y="31.2">SCUOLA DEL DESIGN</text>
<text x="360.9" y="34.2">C.L. DESIGN DEGLI INTERNI</text>
<text x="361" y="38">PROGETTO:</text>
<text x="23.3" y="53.4">A</text>
<text x="414" y="53.4">A</text>
<text x="361" y="88">CORSO:</text>
<text x="361.2" y="94.4">STRUMENTI E METODI DEL PROGETTO</text>
<text x="361" y="104.6">DOCENTE:</text>
<text x="23.3" y="110.7">B</text>
<text x="373.5" y="111.1">MARCO FERRARA</text>
<text x="414" y="110.7">B</text>
<text x="361" y="121.3">STUDENTI:</text>
<text x="370.9" y="126.2">MEZZANO FRANCESCA</text>
<text x="361" y="138">OGGETTO:</text>
<text x="373.3" y="144">NESNA_702-155-25</text>
<text x="361" y="154.6">NOTE:</text>
<text x="23.2" y="160.7">C</text>
<text x="384.4" y="161.1">-</text>
<text x="413.9" y="160.7">C</text>
<text x="361" y="171.3">NOME FILE:</text>
<text x="369.8" y="177.2">NESNA_702-155-25.DWG</text>
<text x="360.9" y="188.6">VERS</text>
<text x="400.9" y="188.6">DATA</text>
<text x="361" y="193.6">VERSION_9</text>
<text x="397.9" y="193.6">DATA_9</text>
<text x="361" y="203.6">VERSION_7</text>
<text x="361" y="198.6">VERSION_8</text>
<text x="397.9" y="203.6">DATA_7</text>
<text x="397.9" y="198.6">DATA_8</text>
<text x="361" y="208.6">VERSION_6</text>
<text x="397.9" y="208.6">DATA_6</text>
<text x="23.2" y="210.7">D</text>
<text x="361" y="213.6">VERSION_5</text>
<text x="397.9" y="213.6">DATA_5</text>
<text x="413.9" y="210.7">D</text>
<text x="361" y="218.6">VERSION_4</text>
<text x="397.9" y="218.6">DATA_4</text>
<text x="361" y="223.6">VERSION_3</text>
<text x="397.9" y="223.6">DATA_3</text>
<text x="361" y="233.6">VERSION_1</text>
<text x="361" y="228.6">VERSION_2</text>
<text x="397.9" y="233.6">DATA_1</text>
<text x="397.9" y="228.6">DATA_2</text>
<text x="361" y="238.1">TAVOLA NO.:</text>
<text x="394.4" y="238.1">007 DI</text>
<text x="404.3" y="238.1">007</text>
<text x="23.3" y="260.7">E</text>
<text x="414" y="260.7">E</text>
<text x="361" y="280.6">DATA:</text>
<text x="371" y="280.5">2017/05/23</text>
<text x="386" y="280.6">SCALA:</text>
<text x="400.6" y="280.5">1:20</text>
<text x="20.5" y="285.4" transform="rotate(-90 20.5 285.4)">DIRECTORY: /USERS/FRANCESCAMEZZANO/DESKTOP/MO-S_3_CAMERA/ARREDI PRINCIPALI, DWG/NESNA_702-155-25.DWG| PLOTTED ON: 6/12/2017 5:57:38 PM | BY USER: FRA</text>
<text x="360.5" y="287.7">0</text>
<text x="360.9" y="283.5">REV:</text>
<text x="370.5" y="287.7">0.5m</text>
<text x="371" y="283.6">REV</text>
<text x="385.5" y="287.7">1.25m</text>
<text x="386" y="283.6">FORMATO:</text>
<text x="402.4" y="283.6">A3</text>
<text x="404" y="287.7">2.5m</text>
<text x="49.8" y="288.6">1</text>
<text x="106.3" y="288.6">2</text>
<text x="156.3" y="288.6">3</text>
<text x="206.3" y="288.6">4</text>
<text x="256.3" y="288.6">5</text>
<text x="306.3" y="288.6">6</text>
<text x="379.7" y="288.6">11</text>
</g>
</svg>
